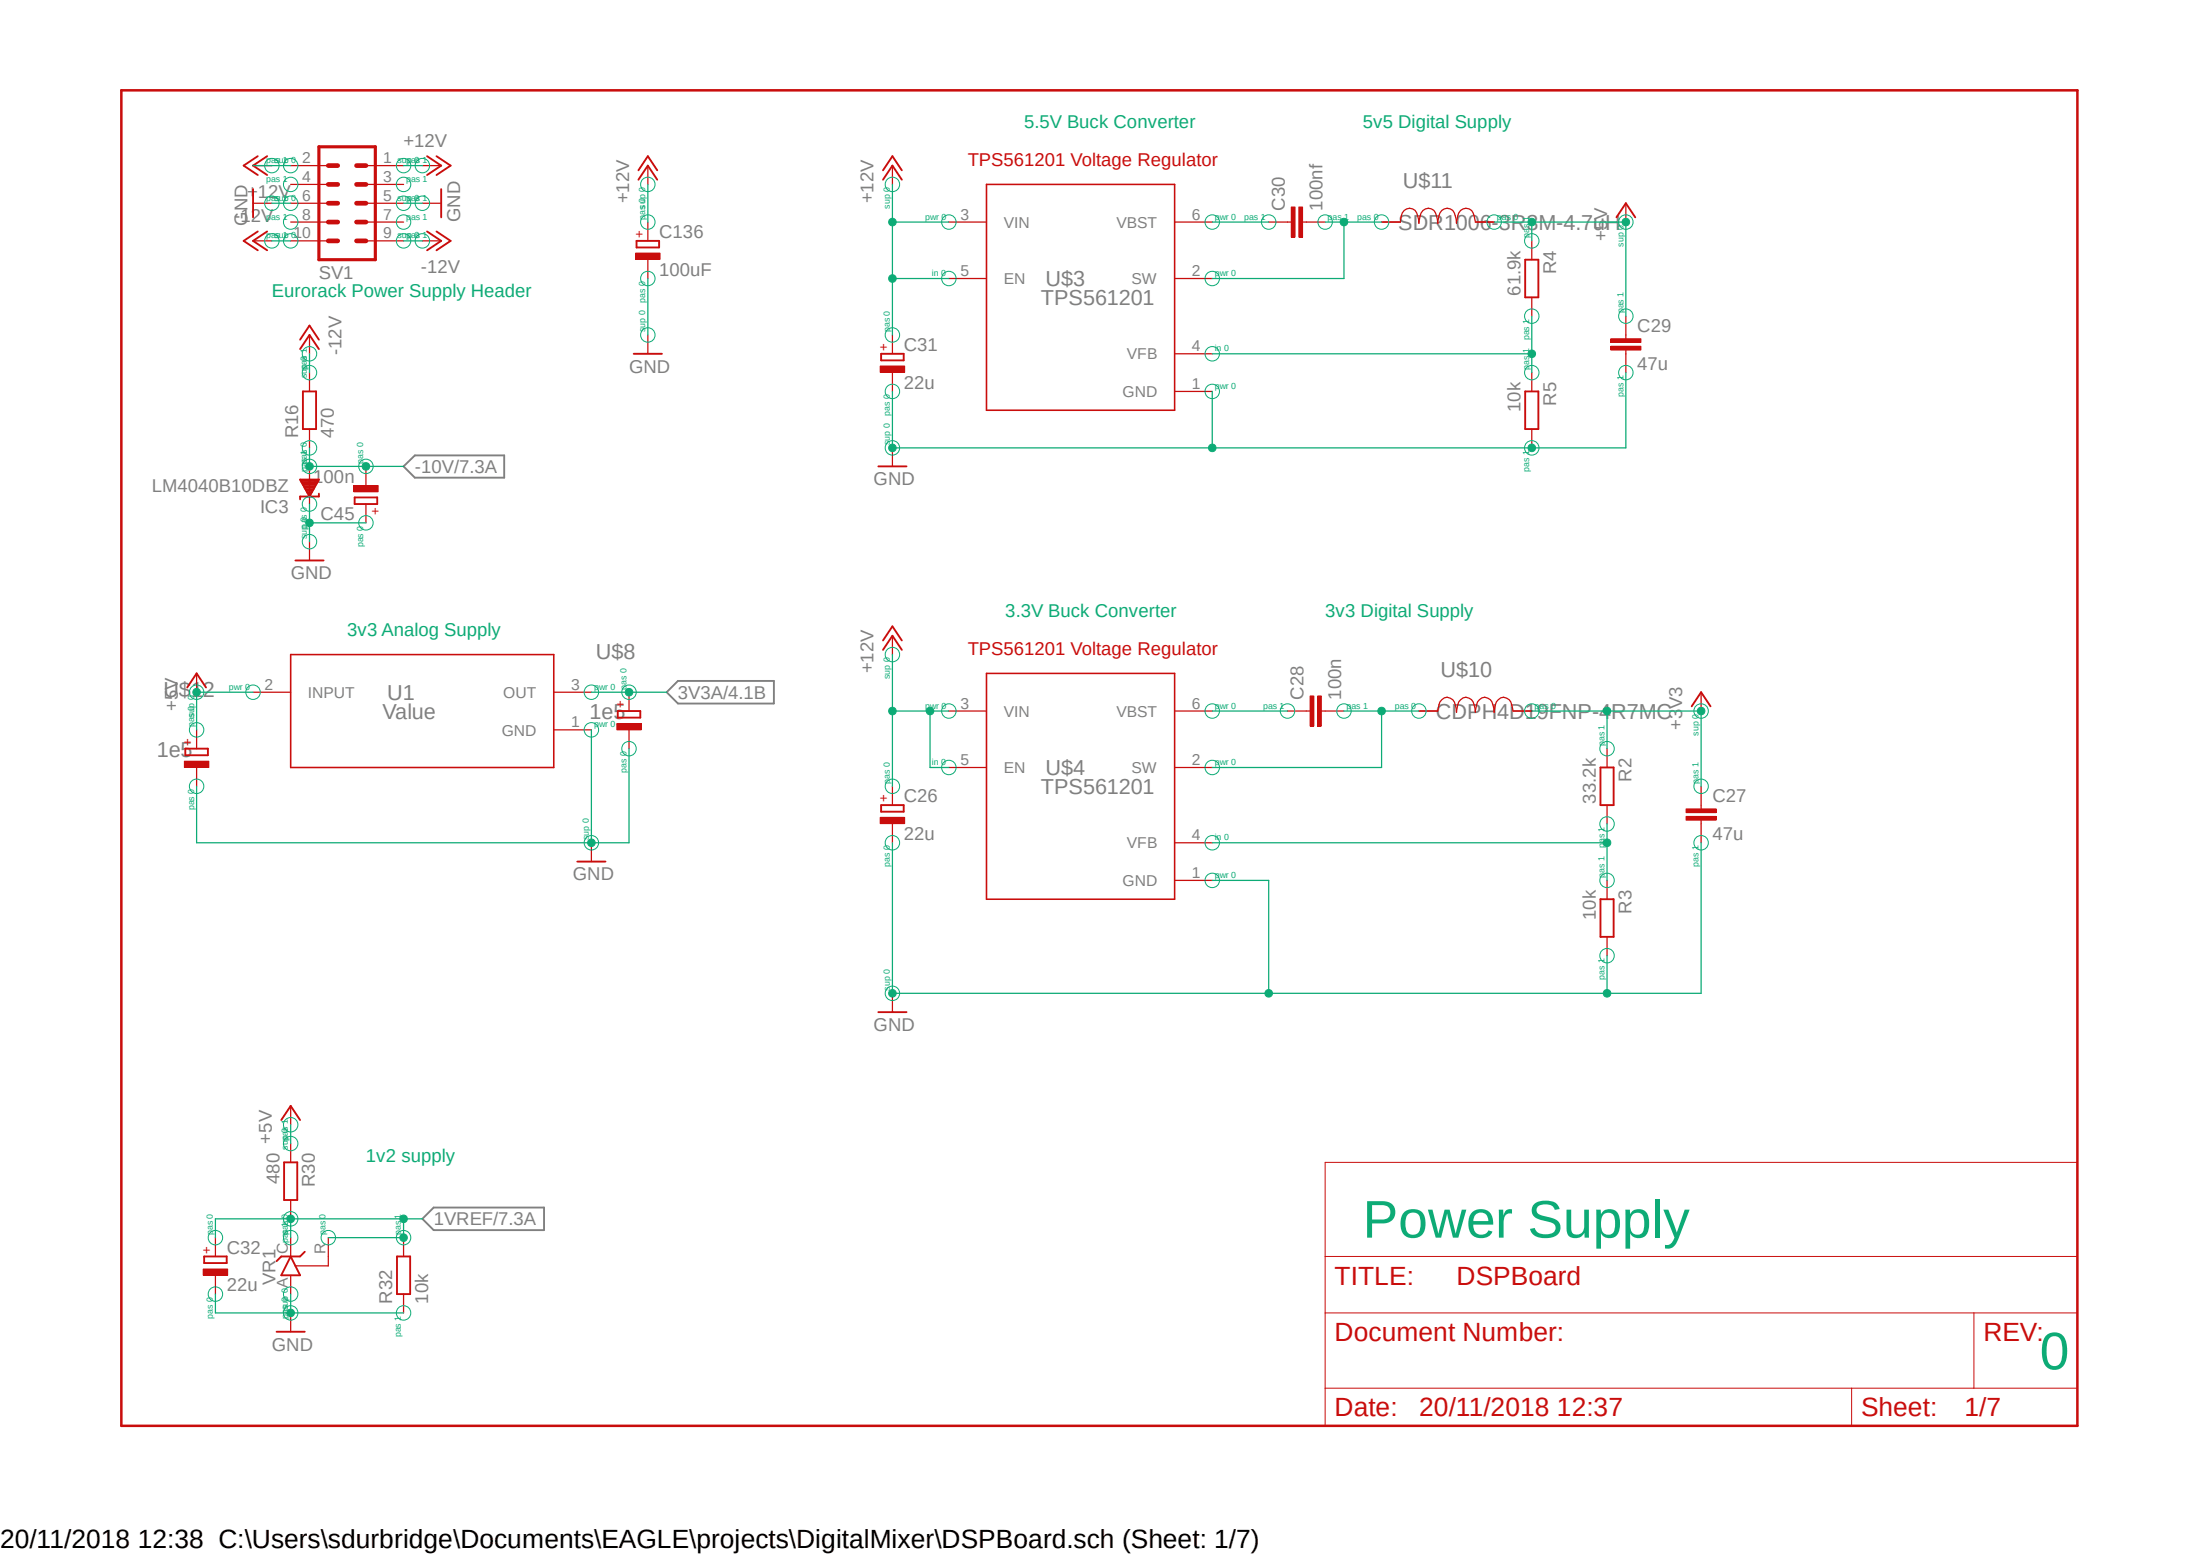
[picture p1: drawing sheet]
<svg xmlns="http://www.w3.org/2000/svg" width="297mm" height="210mm" viewBox="0 0 297 210" stroke-linecap="round" stroke-linejoin="round" font-family="sans-serif">
<path d="M15.9 11.9l265.3 181.1M281.2 11.9l-265.3 181.1" fill="none" stroke="#fff" stroke-width=".14"/>
<path d="M54.5 62.9l1.5-1.4h12.1v3h-12.1zM90 93.4l1.5-1.5h13v3.1h-13zM58.5 163h14.9v3h-14.9l-1.5-1.5z" fill="none" stroke="#808080" stroke-width=".25"/>
<path d="M16.4 12.2h264.1v180.2h-264.1z" fill="none" stroke="#c90d0c" stroke-width=".34"/>
<path d="M178.9 156.9h101.6v35.5h-101.6zM178.9 177.2h101.6M178.9 169.6h101.6M266.5 177.2v10.2M178.9 187.4h101.6M250 187.4v5" fill="none" stroke="#c90d0c" stroke-width=".14"/>
<path d="M43.1 19.8h7.6v15.3h-7.6z" fill="none" stroke="#c90d0c" stroke-width=".42"/>
<path d="M44.3 27.4h1.3M44.3 24.9h1.3M44.3 22.4h1.3M44.3 32.5h1.3M44.3 30h1.3M48.1 27.4h1.3M48.1 24.9h1.3M48.1 22.4h1.3M48.1 32.5h1.3M48.1 30h1.3" fill="none" stroke="#c90d0c" stroke-width=".64"/>
<g fill="none" stroke="#c90d0c" stroke-width=".17">
<path d="M34.2 22.4h2.5M34.2 27.4h2.5M34.2 32.5h2.5M39.2 22.4h5.1M39.2 24.9h5.1M39.2 27.4h5.1M39.2 30h5.1M39.2 32.5h5.1M49.4 22.4h5.1M49.4 24.9h5.1M49.4 27.4h5.1M49.4 30h5.1"/>
<path d="M49.4 32.5h5.1M57 22.4h2.6M57 27.4h2.6M57 32.5h2.6M120.5 22.4v2.5M128.1 30h5.1M128.1 37.6h5.1M158.6 30h5.1M158.6 37.6h5.1M158.6 52.8h5.1M158.6 47.8h5.1M120.5 60.5v2.4"/>
<path d="M120.5 85.8v2.5M128.1 96h5.1M158.6 96h5.1M204.3 95.9a1.71 1.71 0 0 0-.9-1.7 1.07 1.07 0 0 0-1.5 .9l-.2 1a3 3 0 0 0-.5-1.7 1.09 1.09 0 0 0-1.1-.2 1.09 1.09 0 0 0-.8 .9l-.1 1a3 3 0 0 0-.5-1.7 1.09 1.09 0 0 0-1.2-.2 1.09 1.09 0 0 0-.7 .9l-.2 1a3 3 0 0 0-.5-1.7 1.09 1.09 0 0 0-1.1-.2 1.09 1.09 0 0 0-.7 .9l-.2 .9h-2.5M204.3 96h2.5M229.7 93.4v2.6M128.1 103.6h5.1M158.6 118.8h5.1M158.6 103.6h5.1M158.6 113.7h5.1M120.5 134.1v2.5"/>
</g>
<g fill="none" stroke="#c90d0c" stroke-width=".25">
<path d="M34.2 25.5v3.8M34.8 21.1l-1.9 1.3 1.9 1.2M34.8 31.2l-1.9 1.3 1.9 1.3M36.1 21.1l-1.9 1.3 1.9 1.2M36.1 31.2l-1.9 1.3 1.9 1.3M57.7 21.1l1.9 1.3-1.9 1.2M57.7 31.2l1.9 1.3-1.9 1.3M58.9 21.1l1.9 1.3-1.9 1.2M58.9 31.2l1.9 1.3-1.9 1.3M59.6 25.5v3.8M119.2 24.3l1.3-1.9 1.3 1.9M119.2 23l1.3-1.9 1.3 1.9"/>
<path d="M118.6 62.9h3.8M119.2 87.7l1.3-1.9 1.3 1.9M119.2 86.4l1.3-1.9 1.3 1.9M228.4 95.3l1.3-1.9 1.2 1.9M119 108.7h3v.9h-3zM118.6 136.6h3.8"/>
</g>
<path d="M133.2 24.9h25.4v30.5h-25.4zM133.2 90.9h25.4v30.5h-25.4z" fill="none" stroke="#c90d0c" stroke-width=".21"/>
<path d="M118.8 110.3h3.3v.9h-3.3z" fill-rule="evenodd" fill="#c90d0c"/>
<path d="M118.8 110.3h3.3v.9h-3.3z" fill="none" stroke="#c90d0c" stroke-width=".14"/>
<path d="M120.5 106.1v2.6M120.5 111.2v2.5M229.7 108.7v.5M229.7 110.7v.5" fill="none" stroke="#c90d0c" stroke-width=".17"/>
<path d="M227.6 110.2h4.1v.5h-4.1z" fill-rule="evenodd" fill="#c90d0c"/>
<path d="M227.6 110.2h4.1v.5h-4.1z" fill="none" stroke="#c90d0c" stroke-width=".14"/>
<path d="M227.6 109.2h4.1v.5h-4.1z" fill-rule="evenodd" fill="#c90d0c"/>
<path d="M227.6 109.2h4.1v.5h-4.1z" fill="none" stroke="#c90d0c" stroke-width=".14"/>
<path d="M176.4 96h.5M178.4 96h.5M229.7 106.1v2.6M229.7 111.2v2.5" fill="none" stroke="#c90d0c" stroke-width=".17"/>
<path d="M177.9 93.9h.5v4.1h-.5z" fill-rule="evenodd" fill="#c90d0c"/>
<path d="M177.9 93.9h.5v4.1h-.5z" fill="none" stroke="#c90d0c" stroke-width=".14"/>
<path d="M176.9 93.9h.5v4.1h-.5z" fill-rule="evenodd" fill="#c90d0c"/>
<path d="M176.9 93.9h.5v4.1h-.5z" fill="none" stroke="#c90d0c" stroke-width=".14"/>
<path d="M206.8 32.5v2.6M206.8 40.1v2.6M206.8 50.3v2.5M206.8 57.9v2.6M219.5 45.2v.5M219.5 47.2v.6M173.8 96h2.6M178.9 96h2.5M217 101v2.6M217 108.7v2.5M217 118.8v2.6M217 126.4v2.6" fill="none" stroke="#c90d0c" stroke-width=".17"/>
<path d="M205.9 35.1h1.8v5h-1.8zM205.9 52.8h1.8v5.1h-1.8zM216.1 103.6h1.7v5.1h-1.7zM216.1 121.4h1.7v5h-1.7z" fill="none" stroke="#c90d0c" stroke-width=".25"/>
<path d="M217.5 46.7h4v.5h-4z" fill-rule="evenodd" fill="#c90d0c"/>
<path d="M217.5 46.7h4v.5h-4z" fill="none" stroke="#c90d0c" stroke-width=".14"/>
<path d="M217.5 45.7h4v.5h-4z" fill-rule="evenodd" fill="#c90d0c"/>
<path d="M217.5 45.7h4v.5h-4z" fill="none" stroke="#c90d0c" stroke-width=".14"/>
<path d="M173.8 30h.5M175.9 30h.5M219.5 42.7v2.5M219.5 47.8v2.5" fill="none" stroke="#c90d0c" stroke-width=".17"/>
<path d="M175.3 27.9h.6v4.1h-.6z" fill-rule="evenodd" fill="#c90d0c"/>
<path d="M175.3 27.9h.6v4.1h-.6z" fill="none" stroke="#c90d0c" stroke-width=".14"/>
<path d="M174.3 27.9h.5v4.1h-.5z" fill-rule="evenodd" fill="#c90d0c"/>
<path d="M174.3 27.9h.5v4.1h-.5z" fill="none" stroke="#c90d0c" stroke-width=".14"/>
<path d="M171.3 30h2.5M176.4 30h2.5" fill="none" stroke="#c90d0c" stroke-width=".17"/>
<path d="M119 47.8h3v.8h-3z" fill="none" stroke="#c90d0c" stroke-width=".25"/>
<path d="M118.8 49.4h3.3v.8h-3.3z" fill-rule="evenodd" fill="#c90d0c"/>
<path d="M118.8 49.4h3.3v.8h-3.3z" fill="none" stroke="#c90d0c" stroke-width=".14"/>
<path d="M199.2 29.9a1.87 1.87 0 0 0-.9-1.7 1.25 1.25 0 0 0-1.6 1.3l-.1 .6a3.3 3.3 0 0 0-.5-1.7 1.12 1.12 0 0 0-1.8 .7l-.2 1a3.3 3.3 0 0 0-.5-1.7 1.12 1.12 0 0 0-1.9 .7l-.1 1a3.3 3.3 0 0 0-.5-1.7 1.12 1.12 0 0 0-1.9 .7l-.1 .9h-2.6M199.2 30h2.5M219.5 27.4v2.6M120.5 45.2v2.6M120.5 50.3v2.5M34.2 93.4h5M74.8 98.5h5M74.8 93.4h5" fill="none" stroke="#c90d0c" stroke-width=".17"/>
<path d="M218.2 29.3l1.3-1.9 1.3 1.9M83.4 96h3v.9h-3z" fill="none" stroke="#c90d0c" stroke-width=".25"/>
<path d="M39.2 88.3h35.6v15.3h-35.6z" fill="none" stroke="#c90d0c" stroke-width=".21"/>
<path d="M83.3 97.7h3.3v.8h-3.3z" fill-rule="evenodd" fill="#c90d0c"/>
<path d="M83.3 97.7h3.3v.8h-3.3z" fill="none" stroke="#c90d0c" stroke-width=".14"/>
<path d="M84.9 93.4v2.6M84.9 98.5v2.5" fill="none" stroke="#c90d0c" stroke-width=".17"/>
<path d="M25 101h3.1v.9h-3.1z" fill="none" stroke="#c90d0c" stroke-width=".25"/>
<path d="M24.9 102.7h3.3v.9h-3.3z" fill-rule="evenodd" fill="#c90d0c"/>
<path d="M24.9 102.7h3.3v.9h-3.3z" fill="none" stroke="#c90d0c" stroke-width=".14"/>
<path d="M41.8 45.2v2.6M41.8 62.9v5.1M26.5 90.9v2.5M26.5 98.5v2.5M26.5 103.6v2.5M79.8 113.7v2.6" fill="none" stroke="#c90d0c" stroke-width=".17"/>
<g fill="none" stroke="#c90d0c" stroke-width=".25">
<path d="M40.5 47.1l1.3-1.9 1.3 1.9M40.5 45.8l1.3-1.9 1.3 1.9M40.5 64.7h2.6l-1.3 2.3zM40.6 64.9h2.4M40.7 65.1h2.1M40.8 65.3h2M40.9 65.4h1.7M41 65.7h1.5M41.1 65.8h1.3M41.2 66h1.1M41.3 66.2h.9M41.4 66.4h.7"/>
<path d="M41.5 66.6h.5M41.7 66.8h.2M41.7 67h.1M43.1 66.6v.4h-2.6v.4M47.9 67.1h3v.9h-3zM25.3 92.8l1.2-1.9 1.3 1.9M77.9 116.3h3.8"/>
</g>
<path d="M47.8 65.5h3.3v.9h-3.3z" fill-rule="evenodd" fill="#c90d0c"/>
<path d="M47.8 65.5h3.3v.9h-3.3z" fill="none" stroke="#c90d0c" stroke-width=".14"/>
<path d="M41.8 50.3v2.5M41.8 57.9v2.6M41.8 73.1v2.5M49.4 62.9v2.6M49.4 68v2.6M39.2 149.3v2.5M39.2 154.3v2.6M39.2 162v2.5M39.2 167v2.6M39.2 172.1v2.6M44.3 167v3.9h-4.4" fill="none" stroke="#c90d0c" stroke-width=".17"/>
<path d="M40.9 52.8h1.8v5.1h-1.8zM39.9 75.6h3.8M38 151.2l1.2-1.9 1.3 1.9M38.4 156.9h1.7v5.1h-1.7zM27.6 169.6h3v.9h-3zM39.2 169.6l1.3 2.5h-2.5zM41.1 169l-.6 .6h-2.5l-.7 .6" fill="none" stroke="#c90d0c" stroke-width=".25"/>
<path d="M27.4 171.3h3.3v.8h-3.3z" fill-rule="evenodd" fill="#c90d0c"/>
<path d="M27.4 171.3h3.3v.8h-3.3z" fill="none" stroke="#c90d0c" stroke-width=".14"/>
<path d="M29.1 167v2.6M29.1 172.1v2.6M39.2 177.2v2.5M54.5 167v2.6M54.5 174.7v2.5" fill="none" stroke="#c90d0c" stroke-width=".17"/>
<path d="M85.9 32.5h3.1v.9h-3.1zM37.3 179.7h3.8M53.6 169.6h1.8v5.1h-1.8z" fill="none" stroke="#c90d0c" stroke-width=".25"/>
<path d="M85.8 34.2h3.3v.8h-3.3z" fill-rule="evenodd" fill="#c90d0c"/>
<path d="M85.8 34.2h3.3v.8h-3.3z" fill="none" stroke="#c90d0c" stroke-width=".14"/>
<path d="M87.5 22.4v2.5M87.5 30v2.5M87.5 35.1v2.5M87.5 45.2v2.6" fill="none" stroke="#c90d0c" stroke-width=".17"/>
<path d="M86.2 24.3l1.3-1.9 1.2 1.9M86.2 23l1.3-1.9 1.2 1.9M85.6 47.8h3.8" fill="none" stroke="#c90d0c" stroke-width=".25"/>
<g fill="none" stroke="#0dab76" stroke-width=".14">
<circle cx="36.7" cy="32.5" r=".98"/>
<circle cx="36.7" cy="22.4" r=".98"/>
<circle cx="36.7" cy="27.4" r=".98"/>
<circle cx="39.2" cy="24.9" r=".98"/>
<circle cx="39.2" cy="32.5" r=".98"/>
<circle cx="39.2" cy="30" r=".98"/>
<circle cx="39.2" cy="27.4" r=".98"/>
<circle cx="39.2" cy="22.4" r=".98"/>
<circle cx="54.5" cy="32.5" r=".98"/>
<circle cx="54.5" cy="30" r=".98"/>
<circle cx="54.5" cy="24.9" r=".98"/>
<circle cx="54.5" cy="22.4" r=".98"/>
<circle cx="54.5" cy="27.4" r=".98"/>
<circle cx="57" cy="27.4" r=".98"/>
<circle cx="57" cy="32.5" r=".98"/>
<circle cx="57" cy="22.4" r=".98"/>
<circle cx="87.5" cy="37.6" r=".98"/>
<circle cx="87.5" cy="30" r=".98"/>
<circle cx="87.5" cy="24.9" r=".98"/>
<circle cx="120.5" cy="24.9" r=".98"/>
<circle cx="128.1" cy="37.6" r=".98"/>
<circle cx="128.1" cy="30" r=".98"/>
<circle cx="163.7" cy="30" r=".98"/>
<circle cx="163.7" cy="37.6" r=".98"/>
<circle cx="171.3" cy="30" r=".98"/>
<circle cx="178.9" cy="30" r=".98"/>
<circle cx="186.5" cy="30" r=".98"/>
<circle cx="201.7" cy="30" r=".98"/>
<circle cx="206.8" cy="32.5" r=".98"/>
<circle cx="219.5" cy="30" r=".98"/>
<circle cx="41.8" cy="50.3" r=".98"/>
<circle cx="41.8" cy="47.8" r=".98"/>
<circle cx="87.5" cy="45.2" r=".98"/>
<circle cx="120.5" cy="52.8" r=".98"/>
<circle cx="120.5" cy="45.2" r=".98"/>
<circle cx="163.7" cy="52.8" r=".98"/>
<circle cx="163.7" cy="47.8" r=".98"/>
<circle cx="206.8" cy="42.7" r=".98"/>
<circle cx="206.8" cy="50.3" r=".98"/>
<circle cx="219.5" cy="50.3" r=".98"/>
<circle cx="219.5" cy="42.7" r=".98"/>
<circle cx="41.8" cy="73.1" r=".98"/>
<circle cx="41.8" cy="62.9" r=".98"/>
<circle cx="41.8" cy="68" r=".98"/>
<circle cx="41.8" cy="60.5" r=".98"/>
<circle cx="49.4" cy="62.9" r=".98"/>
<circle cx="49.4" cy="70.6" r=".98"/>
<circle cx="120.5" cy="60.5" r=".98"/>
<circle cx="206.8" cy="60.5" r=".98"/>
<circle cx="26.5" cy="93.4" r=".98"/>
<circle cx="26.5" cy="98.5" r=".98"/>
<circle cx="34.2" cy="93.4" r=".98"/>
<circle cx="79.8" cy="98.5" r=".98"/>
<circle cx="79.8" cy="93.4" r=".98"/>
<circle cx="84.9" cy="93.4" r=".98"/>
<circle cx="120.5" cy="88.3" r=".98"/>
<circle cx="128.1" cy="96" r=".98"/>
<circle cx="163.7" cy="96" r=".98"/>
<circle cx="173.8" cy="96" r=".98"/>
<circle cx="181.4" cy="96" r=".98"/>
<circle cx="191.6" cy="96" r=".98"/>
<circle cx="206.8" cy="96" r=".98"/>
<circle cx="229.7" cy="96" r=".98"/>
<circle cx="26.5" cy="106.1" r=".98"/>
<circle cx="79.8" cy="113.7" r=".98"/>
<circle cx="84.9" cy="101" r=".98"/>
<circle cx="120.5" cy="106.1" r=".98"/>
<circle cx="120.5" cy="113.7" r=".98"/>
<circle cx="128.1" cy="103.6" r=".98"/>
<circle cx="163.7" cy="103.6" r=".98"/>
<circle cx="163.7" cy="118.8" r=".98"/>
<circle cx="163.7" cy="113.7" r=".98"/>
<circle cx="217" cy="111.2" r=".98"/>
<circle cx="217" cy="101" r=".98"/>
<circle cx="217" cy="118.8" r=".98"/>
<circle cx="229.7" cy="106.1" r=".98"/>
<circle cx="229.7" cy="113.7" r=".98"/>
<circle cx="120.5" cy="134.1" r=".98"/>
<circle cx="217" cy="129" r=".98"/>
<circle cx="39.2" cy="154.3" r=".98"/>
<circle cx="39.2" cy="151.8" r=".98"/>
<circle cx="29.1" cy="174.7" r=".98"/>
<circle cx="29.1" cy="167" r=".98"/>
<circle cx="39.2" cy="177.2" r=".98"/>
<circle cx="39.2" cy="174.7" r=".98"/>
<circle cx="39.2" cy="164.5" r=".98"/>
<circle cx="39.2" cy="167" r=".98"/>
<circle cx="44.3" cy="167" r=".98"/>
<circle cx="54.5" cy="167" r=".98"/>
<circle cx="54.5" cy="177.2" r=".98"/>
</g>
<path d="M34.2 22.4h5M54.5 22.4h2.5M120.5 88.3v7.7h7.6M125.6 96v7.6h2.5" fill="none" stroke="#0dab76" stroke-width=".17"/>
<circle cx="125.6" cy="96" r=".51" fill="#0dab76"/>
<circle cx="125.6" cy="96" r=".51" fill="none" stroke="#0dab76" stroke-width=".14"/>
<path d="M120.5 96v10.1" fill="none" stroke="#0dab76" stroke-width=".17"/>
<circle cx="120.5" cy="96" r=".51" fill="#0dab76"/>
<circle cx="120.5" cy="96" r=".51" fill="none" stroke="#0dab76" stroke-width=".14"/>
<path d="M120.5 24.9v12.7M120.5 30h7.6" fill="none" stroke="#0dab76" stroke-width=".17"/>
<circle cx="120.5" cy="30" r=".51" fill="#0dab76"/>
<circle cx="120.5" cy="30" r=".51" fill="none" stroke="#0dab76" stroke-width=".14"/>
<path d="M128.1 37.6h-7.6v7.6" fill="none" stroke="#0dab76" stroke-width=".17"/>
<circle cx="120.5" cy="37.6" r=".51" fill="#0dab76"/>
<circle cx="120.5" cy="37.6" r=".51" fill="none" stroke="#0dab76" stroke-width=".14"/>
<path d="M36.7 27.4h2.5M54.5 27.4h2.5M87.5 24.9v5.1M163.7 118.8h7.6v15.3M120.5 134.1h96.5" fill="none" stroke="#0dab76" stroke-width=".17"/>
<circle cx="171.3" cy="134.1" r=".51" fill="#0dab76"/>
<circle cx="171.3" cy="134.1" r=".51" fill="none" stroke="#0dab76" stroke-width=".14"/>
<path d="M229.7 113.7v20.4h-12.7" fill="none" stroke="#0dab76" stroke-width=".17"/>
<circle cx="217" cy="134.1" r=".51" fill="#0dab76"/>
<circle cx="217" cy="134.1" r=".51" fill="none" stroke="#0dab76" stroke-width=".14"/>
<path d="M120.5 113.7v20.4" fill="none" stroke="#0dab76" stroke-width=".17"/>
<circle cx="120.5" cy="134.1" r=".51" fill="#0dab76"/>
<circle cx="120.5" cy="134.1" r=".51" fill="none" stroke="#0dab76" stroke-width=".14"/>
<path d="M163.7 52.8v7.7M120.5 60.5h86.3M217 129v5.1" fill="none" stroke="#0dab76" stroke-width=".17"/>
<circle cx="163.7" cy="60.5" r=".51" fill="#0dab76"/>
<circle cx="163.7" cy="60.5" r=".51" fill="none" stroke="#0dab76" stroke-width=".14"/>
<path d="M219.5 50.3v10.2h-12.7" fill="none" stroke="#0dab76" stroke-width=".17"/>
<circle cx="206.8" cy="60.5" r=".51" fill="#0dab76"/>
<circle cx="206.8" cy="60.5" r=".51" fill="none" stroke="#0dab76" stroke-width=".14"/>
<path d="M120.5 52.8v7.7" fill="none" stroke="#0dab76" stroke-width=".17"/>
<circle cx="120.5" cy="60.5" r=".51" fill="#0dab76"/>
<circle cx="120.5" cy="60.5" r=".51" fill="none" stroke="#0dab76" stroke-width=".14"/>
<path d="M79.8 98.5v15.2h-53.3v-7.6" fill="none" stroke="#0dab76" stroke-width=".17"/>
<circle cx="79.8" cy="113.7" r=".51" fill="#0dab76"/>
<circle cx="79.8" cy="113.7" r=".51" fill="none" stroke="#0dab76" stroke-width=".14"/>
<path d="M41.8 68v5.1M41.8 70.6h7.6M84.9 101v12.7h-5.1" fill="none" stroke="#0dab76" stroke-width=".17"/>
<circle cx="41.8" cy="70.6" r=".51" fill="#0dab76"/>
<circle cx="41.8" cy="70.6" r=".51" fill="none" stroke="#0dab76" stroke-width=".14"/>
<path d="M39.2 174.7v2.5h15.3" fill="none" stroke="#0dab76" stroke-width=".17"/>
<circle cx="39.2" cy="177.2" r=".51" fill="#0dab76"/>
<circle cx="39.2" cy="177.2" r=".51" fill="none" stroke="#0dab76" stroke-width=".14"/>
<path d="M36.7 32.5h2.5M54.5 32.5h2.5M87.5 37.6v7.6M41.8 47.8v2.5M163.7 96h10.1M181.4 96h10.2M186.5 96v7.6h-22.8M29.1 174.7v2.5h10.1" fill="none" stroke="#0dab76" stroke-width=".17"/>
<circle cx="186.5" cy="96" r=".51" fill="#0dab76"/>
<circle cx="186.5" cy="96" r=".51" fill="none" stroke="#0dab76" stroke-width=".14"/>
<path d="M217 111.2v2.5h-53.3" fill="none" stroke="#0dab76" stroke-width=".17"/>
<circle cx="217" cy="113.7" r=".51" fill="#0dab76"/>
<circle cx="217" cy="113.7" r=".51" fill="none" stroke="#0dab76" stroke-width=".14"/>
<path d="M206.8 96h22.9v10.1M217 113.7v5.1" fill="none" stroke="#0dab76" stroke-width=".17"/>
<circle cx="217" cy="96" r=".51" fill="#0dab76"/>
<circle cx="217" cy="96" r=".51" fill="none" stroke="#0dab76" stroke-width=".14"/>
<circle cx="229.7" cy="96" r=".51" fill="#0dab76"/>
<circle cx="229.7" cy="96" r=".51" fill="none" stroke="#0dab76" stroke-width=".14"/>
<path d="M163.7 30h7.6M178.9 30h7.6M181.4 30v7.6h-17.7M217 96v5" fill="none" stroke="#0dab76" stroke-width=".17"/>
<circle cx="181.4" cy="30" r=".51" fill="#0dab76"/>
<circle cx="181.4" cy="30" r=".51" fill="none" stroke="#0dab76" stroke-width=".14"/>
<path d="M163.7 47.8h43.1M206.8 42.7v7.6" fill="none" stroke="#0dab76" stroke-width=".17"/>
<circle cx="206.8" cy="47.8" r=".51" fill="#0dab76"/>
<circle cx="206.8" cy="47.8" r=".51" fill="none" stroke="#0dab76" stroke-width=".14"/>
<path d="M201.7 30h17.8v12.7M206.8 30v2.5" fill="none" stroke="#0dab76" stroke-width=".17"/>
<circle cx="206.8" cy="30" r=".51" fill="#0dab76"/>
<circle cx="206.8" cy="30" r=".51" fill="none" stroke="#0dab76" stroke-width=".14"/>
<circle cx="219.5" cy="30" r=".51" fill="#0dab76"/>
<circle cx="219.5" cy="30" r=".51" fill="none" stroke="#0dab76" stroke-width=".14"/>
<path d="M34.2 93.4h-7.7v5.1" fill="none" stroke="#0dab76" stroke-width=".17"/>
<circle cx="26.5" cy="93.4" r=".51" fill="#0dab76"/>
<circle cx="26.5" cy="93.4" r=".51" fill="none" stroke="#0dab76" stroke-width=".14"/>
<path d="M79.8 93.4h10.2M39.2 151.8v2.5" fill="none" stroke="#0dab76" stroke-width=".17"/>
<circle cx="84.9" cy="93.4" r=".51" fill="#0dab76"/>
<circle cx="84.9" cy="93.4" r=".51" fill="none" stroke="#0dab76" stroke-width=".14"/>
<path d="M41.8 60.5v2.4h7.6" fill="none" stroke="#0dab76" stroke-width=".17"/>
<circle cx="41.8" cy="62.9" r=".51" fill="#0dab76"/>
<circle cx="41.8" cy="62.9" r=".51" fill="none" stroke="#0dab76" stroke-width=".14"/>
<path d="M49.4 62.9h5.1" fill="none" stroke="#0dab76" stroke-width=".17"/>
<circle cx="49.4" cy="62.9" r=".51" fill="#0dab76"/>
<circle cx="49.4" cy="62.9" r=".51" fill="none" stroke="#0dab76" stroke-width=".14"/>
<path d="M39.2 164.5v2.5" fill="none" stroke="#0dab76" stroke-width=".17"/>
<circle cx="39.2" cy="164.5" r=".51" fill="#0dab76"/>
<circle cx="39.2" cy="164.5" r=".51" fill="none" stroke="#0dab76" stroke-width=".14"/>
<path d="M54.5 164.5v2.5h-10.2M57 164.5h-27.9v2.5" fill="none" stroke="#0dab76" stroke-width=".17"/>
<circle cx="54.5" cy="167" r=".51" fill="#0dab76"/>
<circle cx="54.5" cy="167" r=".51" fill="none" stroke="#0dab76" stroke-width=".14"/>
<circle cx="54.5" cy="164.5" r=".51" fill="#0dab76"/>
<circle cx="54.5" cy="164.5" r=".51" fill="none" stroke="#0dab76" stroke-width=".14"/>
<g font-size="7.2" fill="#0dab76">
<text x="184" y="167">Power Supply</text>
<text x="275.4" y="184.8">0</text>
</g>
<g font-size="3.6" fill="#c90d0c">
<text x="180.2" y="173.4">TITLE:</text>
<text x="196.6" y="173.4">DSPBoard</text>
<text x="180.2" y="181">Document Number:</text>
<text x="267.8" y="181">REV:</text>
<text x="180.2" y="191.2">Date:</text>
<text x="191.6" y="191.2">20/11/2018 12:37</text>
<text x="251.3" y="191.2">Sheet:</text>
<text x="265.2" y="191.2">1/7</text>
</g>
<text font-size="3.6" x="0" y="208.9">20/11/2018 12:38 C:\Users\sdurbridge\Documents\EAGLE\projects\DigitalMixer\DSPBoard.sch (Sheet: 1/7)</text>
<g font-size="2.9" fill="#808080">
<text x="189.4" y="25.3">U$11</text>
<text x="188.8" y="31">SDR1006-3R3M-4.7uH</text>
<text x="140.5" y="41.1">TPS561201</text>
<text x="141.1" y="38.6">U$3</text>
<text x="80.4" y="89">U$8</text>
<text x="22.1" y="94.1">U$12</text>
<text x="52.3" y="94.5">U1</text>
<text x="194.5" y="91.3">U$10</text>
<text x="51.6" y="97">Value</text>
<text x="79.6" y="97">1e5</text>
<text x="193.8" y="97">CDPH4D19FNP-4R7MC</text>
<text x="21.2" y="102.1">1e5</text>
<text x="140.5" y="107.2">TPS561201</text>
<text x="141.1" y="104.6">U$4</text>
</g>
<g font-size="2.5" fill="#0dab76">
<text x="138.3" y="17.3">5.5V Buck Converter</text>
<text x="184" y="17.3">5v5 Digital Supply</text>
<text x="36.7" y="40.1">Eurorack Power Supply Header</text>
<text x="135.7" y="83.3">3.3V Buck Converter</text>
<text x="178.9" y="83.3">3v3 Digital Supply</text>
<text x="46.9" y="85.8">3v3 Analog Supply</text>
<text x="49.4" y="156.9">1v2 supply</text>
</g>
<g font-size="2.5" fill="#808080">
<text x="54.5" y="19.8">+12V</text>
<text x="31.6" y="30">-12V</text>
<text x="33.4" y="26.7">+12V</text>
<text x="62.1" y="30" transform="rotate(-90 62.1 30)">GND</text>
<text x="84.9" y="27.4" transform="rotate(-90 84.9 27.4)">+12V</text>
<text x="117.9" y="27.4" transform="rotate(-90 117.9 27.4)">+12V</text>
<text x="173.4" y="28.4" transform="rotate(-90 173.4 28.4)">C30</text>
<text x="178.5" y="28.4" transform="rotate(-90 178.5 28.4)">100nf</text>
<text x="33.4" y="30.5" transform="rotate(-90 33.4 30.5)">GND</text>
<text x="89" y="32.1">C136</text>
<text x="217" y="32.5" transform="rotate(-90 217 32.5)">+5V</text>
<text x="43.1" y="37.6">SV1</text>
<text x="56.8" y="36.8">-12V</text>
<text x="89" y="37.2">100uF</text>
<text x="205.3" y="39.9" transform="rotate(-90 205.3 39.9)">61.9k</text>
<text x="210.1" y="37" transform="rotate(-90 210.1 37)">R4</text>
<text x="46.1" y="48" transform="rotate(-90 46.1 48)">-12V</text>
<text x="122" y="47.4">C31</text>
<text x="221" y="44.8">C29</text>
<text x="84.9" y="50.3">GND</text>
<text x="122" y="52.5">22u</text>
<text x="221" y="49.9">47u</text>
<text x="40.3" y="59.2" transform="rotate(-90 40.3 59.2)">R16</text>
<text x="45.1" y="59.2" transform="rotate(-90 45.1 59.2)">470</text>
<text x="205.3" y="55.6" transform="rotate(-90 205.3 55.6)">10k</text>
<text x="210.1" y="54.8" transform="rotate(-90 210.1 54.8)">R5</text>
<text x="42.3" y="65.2">100n</text>
<text x="56" y="63.9">-10V/7.3A</text>
<text x="117.9" y="65.5">GND</text>
<text x="20.5" y="66.4">LM4040B10DBZ</text>
<text x="35.1" y="69.2">IC3</text>
<text x="43.3" y="70.2">C45</text>
<text x="39.2" y="78.2">GND</text>
<text x="24" y="96" transform="rotate(-90 24 96)">+5V</text>
<text x="91.5" y="94.3">3V3A/4.1B</text>
<text x="117.9" y="90.9" transform="rotate(-90 117.9 90.9)">+12V</text>
<text x="176" y="94.4" transform="rotate(-90 176 94.4)">C28</text>
<text x="181.1" y="94.4" transform="rotate(-90 181.1 94.4)">100n</text>
<text x="227.1" y="98.5" transform="rotate(-90 227.1 98.5)">+3V3</text>
<text x="220.3" y="105.5" transform="rotate(-90 220.3 105.5)">R2</text>
<text x="122" y="113.4">22u</text>
<text x="122" y="108.3">C26</text>
<text x="215.4" y="108.5" transform="rotate(-90 215.4 108.5)">33.2k</text>
<text x="231.2" y="113.4">47u</text>
<text x="231.2" y="108.3">C27</text>
<text x="77.3" y="118.8">GND</text>
<text x="215.4" y="124.2" transform="rotate(-90 215.4 124.2)">10k</text>
<text x="220.3" y="123.3" transform="rotate(-90 220.3 123.3)">R3</text>
<text x="117.9" y="139.2">GND</text>
<text x="36.7" y="154.3" transform="rotate(-90 36.7 154.3)">+5V</text>
<text x="37.7" y="159.8" transform="rotate(-90 37.7 159.8)">480</text>
<text x="42.5" y="160.2" transform="rotate(-90 42.5 160.2)">R30</text>
<text x="58.5" y="165.4">1VREF/7.3A</text>
<text x="30.6" y="169.2">C32</text>
<text x="37.2" y="173.4" transform="rotate(-90 37.2 173.4)">VR1</text>
<text x="30.6" y="174.3">22u</text>
<text x="53" y="175.9" transform="rotate(-90 53 175.9)">R32</text>
<text x="57.8" y="175.9" transform="rotate(-90 57.8 175.9)">10k</text>
<text x="36.7" y="182.3">GND</text>
</g>
<g font-size="2.5" fill="#c90d0c">
<text x="130.6" y="22.4">TPS561201 Voltage Regulator</text>
<text x="130.6" y="88.4">TPS561201 Voltage Regulator</text>
</g>
<g font-size="2.1" fill="#808080">
<text x="40.8" y="22">2</text>
<text x="51.7" y="22">1</text>
<text x="40.8" y="24.6">4</text>
<text x="40.8" y="27.1">6</text>
<text x="40.8" y="29.6">8</text>
<text x="51.7" y="24.6">3</text>
<text x="51.7" y="27.1">5</text>
<text x="51.7" y="29.6">7</text>
<text x="129.7" y="29.6">3</text>
<text x="160.9" y="29.6">6</text>
<text x="39.6" y="32.1">10</text>
<text x="51.7" y="32.1">9</text>
<text x="135.5" y="30.7">VIN</text>
<text x="150.7" y="30.7">VBST</text>
<text x="129.7" y="37.2">5</text>
<text x="135.5" y="38.4">EN</text>
<text x="152.7" y="38.4">SW</text>
<text x="160.9" y="37.2">2</text>
<text x="160.9" y="47.4">4</text>
<text x="151.6" y="53.6">GND</text>
<text x="152.1" y="48.5">VFB</text>
<text x="160.9" y="52.5">1</text>
<text x="35.7" y="93.1">2</text>
<text x="41.6" y="94.2">INPUT</text>
<text x="67.9" y="94.2">OUT</text>
<text x="77.1" y="93.1">3</text>
<text x="129.7" y="95.6">3</text>
<text x="160.9" y="95.6">6</text>
<text x="67.7" y="99.3">GND</text>
<text x="77.1" y="98.2">1</text>
<text x="135.5" y="96.7">VIN</text>
<text x="150.7" y="96.7">VBST</text>
<text x="129.7" y="103.3">5</text>
<text x="135.5" y="104.4">EN</text>
<text x="152.7" y="104.4">SW</text>
<text x="160.9" y="103.3">2</text>
<text x="160.9" y="113.4">4</text>
<text x="151.6" y="119.6">GND</text>
<text x="152.1" y="114.5">VFB</text>
<text x="160.9" y="118.4">1</text>
<text x="38.9" y="173.9" transform="rotate(-90 38.9 173.9)">A</text>
<text x="38.9" y="169.2" transform="rotate(-90 38.9 169.2)">C</text>
<text x="43.9" y="169.2" transform="rotate(-90 43.9 169.2)">R</text>
</g>
<g font-size="1.8" fill="#c90d0c">
<text x="86.9" y="32.1" transform="rotate(-90 86.9 32.1)">+</text>
<text x="119.9" y="47.3" transform="rotate(-90 119.9 47.3)">+</text>
<text x="51.3" y="69.5" transform="rotate(-90 51.3 69.5)">+</text>
<text x="84.4" y="95.6" transform="rotate(-90 84.4 95.6)">+</text>
<text x="26" y="100.6" transform="rotate(-90 26 100.6)">+</text>
<text x="119.9" y="108.2" transform="rotate(-90 119.9 108.2)">+</text>
<text x="28.5" y="169.2" transform="rotate(-90 28.5 169.2)">+</text>
</g>
<g font-size="1.2" fill="#0dab76">
<text x="35.9" y="22">pas 1</text>
<text x="37" y="22">sup 0</text>
<text x="53.7" y="22">sup 0</text>
<text x="54.8" y="22">pas 1</text>
<text x="35.9" y="24.6">pas 1</text>
<text x="35.9" y="27.1">pas 1</text>
<text x="35.9" y="29.6">pas 1</text>
<text x="37" y="27.1">sup 0</text>
<text x="53.7" y="27.1">sup 0</text>
<text x="54.8" y="24.6">pas 1</text>
<text x="54.8" y="27.1">pas 1</text>
<text x="54.8" y="29.6">pas 1</text>
<text x="87.1" y="29.6" transform="rotate(-90 87.1 29.6)">pas 0</text>
<text x="87.1" y="28.2" transform="rotate(-90 87.1 28.2)">sup 0</text>
<text x="120.1" y="28.2" transform="rotate(-90 120.1 28.2)">sup 0</text>
<text x="124.9" y="29.6">pwr 0</text>
<text x="164" y="29.6">pwr 0</text>
<text x="168" y="29.6">pas 1</text>
<text x="179.2" y="29.6">pas 1</text>
<text x="183.2" y="29.6">pas 0</text>
<text x="202.1" y="29.6">pas 0</text>
<text x="35.9" y="32.1">pas 1</text>
<text x="37" y="32.1">sup 0</text>
<text x="53.7" y="32.1">sup 0</text>
<text x="54.8" y="32.1">pas 1</text>
<text x="206.5" y="32.1" transform="rotate(-90 206.5 32.1)">pas 1</text>
<text x="219.2" y="33.3" transform="rotate(-90 219.2 33.3)">sup 0</text>
<text x="87.1" y="40.9" transform="rotate(-90 87.1 40.9)">pas 0</text>
<text x="125.8" y="37.2">in 0</text>
<text x="164" y="37.2">pwr 0</text>
<text x="87.1" y="44.8" transform="rotate(-90 87.1 44.8)">sup 0</text>
<text x="120.1" y="44.8" transform="rotate(-90 120.1 44.8)">pas 0</text>
<text x="164" y="47.4">in 0</text>
<text x="206.5" y="45.9" transform="rotate(-90 206.5 45.9)">pas 1</text>
<text x="219.2" y="42.3" transform="rotate(-90 219.2 42.3)">pas 1</text>
<text x="41.4" y="51.1" transform="rotate(-90 41.4 51.1)">sup 0</text>
<text x="41.4" y="49.9" transform="rotate(-90 41.4 49.9)">pas 1</text>
<text x="164" y="52.5">pwr 0</text>
<text x="206.5" y="49.9" transform="rotate(-90 206.5 49.9)">pas 1</text>
<text x="219.2" y="53.6" transform="rotate(-90 219.2 53.6)">pas 1</text>
<text x="120.1" y="56.1" transform="rotate(-90 120.1 56.1)">pas 0</text>
<text x="41.4" y="63.7" transform="rotate(-90 41.4 63.7)">pas 1</text>
<text x="41.4" y="62.6" transform="rotate(-90 41.4 62.6)">pas 0</text>
<text x="49" y="62.6" transform="rotate(-90 49 62.6)">pas 0</text>
<text x="120.1" y="60.1" transform="rotate(-90 120.1 60.1)">sup 0</text>
<text x="206.5" y="63.7" transform="rotate(-90 206.5 63.7)">pas 1</text>
<text x="41.4" y="71.3" transform="rotate(-90 41.4 71.3)">pas 0</text>
<text x="41.4" y="72.8" transform="rotate(-90 41.4 72.8)">sup 0</text>
<text x="49" y="73.9" transform="rotate(-90 49 73.9)">pas 0</text>
<text x="30.9" y="93.1">pwr 0</text>
<text x="80.2" y="93.1">pwr 0</text>
<text x="84.6" y="93.1" transform="rotate(-90 84.6 93.1)">pas 0</text>
<text x="120.1" y="91.7" transform="rotate(-90 120.1 91.7)">sup 0</text>
<text x="124.9" y="95.6">pwr 0</text>
<text x="164" y="95.6">pwr 0</text>
<text x="170.5" y="95.6">pas 1</text>
<text x="181.8" y="95.6">pas 1</text>
<text x="188.3" y="95.6">pas 0</text>
<text x="207.2" y="95.6">pas 0</text>
<text x="26.2" y="98.2" transform="rotate(-90 26.2 98.2)">pas 0</text>
<text x="26.2" y="96.8" transform="rotate(-90 26.2 96.8)">sup 0</text>
<text x="80.2" y="98.2">pwr 0</text>
<text x="216.6" y="100.7" transform="rotate(-90 216.6 100.7)">pas 1</text>
<text x="229.3" y="99.3" transform="rotate(-90 229.3 99.3)">sup 0</text>
<text x="84.6" y="104.3" transform="rotate(-90 84.6 104.3)">pas 0</text>
<text x="120.1" y="105.8" transform="rotate(-90 120.1 105.8)">pas 0</text>
<text x="125.8" y="103.3">in 0</text>
<text x="164" y="103.3">pwr 0</text>
<text x="229.3" y="105.8" transform="rotate(-90 229.3 105.8)">pas 1</text>
<text x="26.2" y="109.4" transform="rotate(-90 26.2 109.4)">pas 0</text>
<text x="79.5" y="113.4" transform="rotate(-90 79.5 113.4)">sup 0</text>
<text x="164" y="113.4">in 0</text>
<text x="120.1" y="117" transform="rotate(-90 120.1 117)">pas 0</text>
<text x="164" y="118.4">pwr 0</text>
<text x="216.6" y="118.4" transform="rotate(-90 216.6 118.4)">pas 1</text>
<text x="216.6" y="114.5" transform="rotate(-90 216.6 114.5)">pas 1</text>
<text x="229.3" y="117" transform="rotate(-90 229.3 117)">pas 1</text>
<text x="120.1" y="133.7" transform="rotate(-90 120.1 133.7)">sup 0</text>
<text x="216.6" y="132.3" transform="rotate(-90 216.6 132.3)">pas 1</text>
<text x="38.9" y="155.2" transform="rotate(-90 38.9 155.2)">sup 0</text>
<text x="38.9" y="154" transform="rotate(-90 38.9 154)">pas 1</text>
<text x="28.7" y="166.7" transform="rotate(-90 28.7 166.7)">pas 0</text>
<text x="38.9" y="167.8" transform="rotate(-90 38.9 167.8)">pas 1</text>
<text x="38.9" y="166.7" transform="rotate(-90 38.9 166.7)">pas 0</text>
<text x="43.9" y="166.7" transform="rotate(-90 43.9 166.7)">pas 0</text>
<text x="54.1" y="166.7" transform="rotate(-90 54.1 166.7)">pas 1</text>
<text x="28.7" y="178" transform="rotate(-90 28.7 178)">pas 0</text>
<text x="38.9" y="178" transform="rotate(-90 38.9 178)">pas 0</text>
<text x="38.9" y="176.9" transform="rotate(-90 38.9 176.9)">sup 0</text>
<text x="54.1" y="180.5" transform="rotate(-90 54.1 180.5)">pas 1</text>
</g>
</svg>
